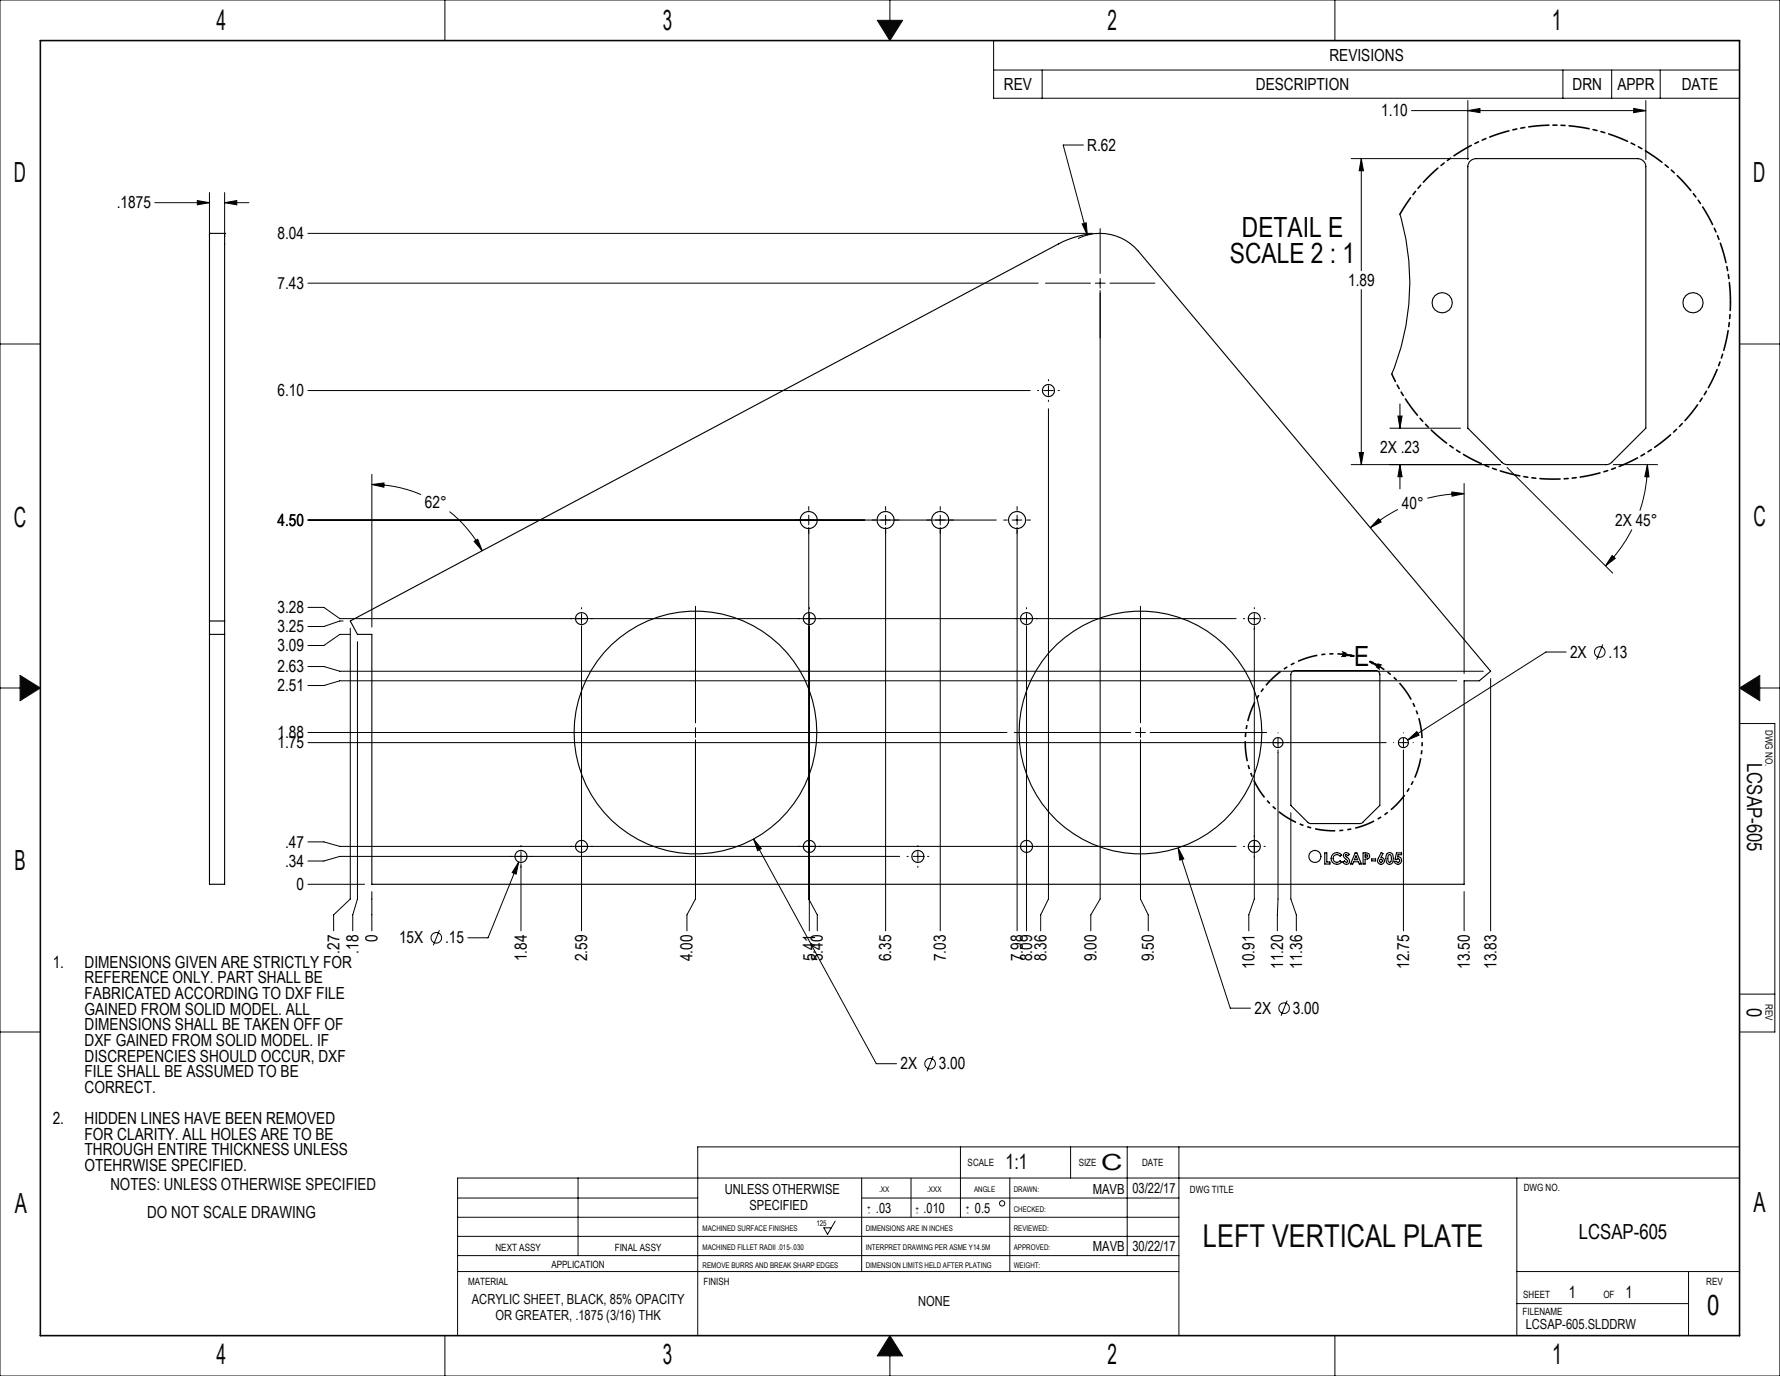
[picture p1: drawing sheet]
<svg xmlns="http://www.w3.org/2000/svg" width="559mm" height="432mm" viewBox="0 0 559 432" stroke-linecap="round" stroke-linejoin="round" font-family="sans-serif">
<g fill="none" stroke="#000" stroke-width=".31">
<path d="M270.5 369.7v29.3M286 369.7v12.3M317 369.7v29.3M143.7 399h226.4M262.2 383.2l-2.4 4.1-1.2-2h2.4"/>
<circle cx="314.6" cy="377.6" r=".82"/>
</g>
<g fill="none" stroke="#0a0605" stroke-width=".31">
<path d="M0 0h558.8v431.8h-558.8zM139.7 0v12.7M275.4 6.4h8l-4 6.3zM279.4 0v6.4M419.1 0v12.7M0 107.9h12.7M546.1 107.9h12.7M0 215.9h6.3M6.3 211.9l6.4 4-6.4 4zM546.1 215.9l6.4-4v8zM552.5 215.9h6.3M546.1 227h11.1v96.9h-11.1"/>
<path d="M546.1 312h11.1M0 323.9h12.7M301.5 359.9v22.1M336.1 359.9v9.8M353.9 359.9v34.1M370.1 359.9v59.2M546.1 359.9h-327.1v59.2M143.7 376h75.3M181.5 369.7v24.3M270.5 376h99.6M476.2 369.7v49.4M546.1 369.7h-402.4v49.4"/>
<path d="M143.7 382h226.4M143.7 394h226.4M143.7 388h226.4M476.2 399h69.9M530.1 399v20.1M139.7 419.1v12.7M279.4 419.1l4 6.4h-8zM419.1 419.1v12.7M476.2 409.1h53.9M279.4 425.5v6.3"/>
</g>
<path d="M12.7 12.7h533.4v406.4h-533.4z" fill="none" stroke="#0a0605" stroke-width=".5"/>
<path d="M275.4 6.4h8l-4 6.3zM546.1 215.9l6.4-4v8zM279.4 419.1l-4 6.4h8zM6.3 211.9v8l6.4-4z" fill-rule="evenodd" fill="#0a0605"/>
<g fill="none" stroke="#000" stroke-width=".31">
<path d="M311.9 12.7h234.2v18.1h-234.2zM311.9 22h234.2M327.2 22v8.8M443.1 34.7h73.6M460.8 34.7l3.8-.7v1.3zM460.8 31.5v18.6M490.6 22v8.8M506 22v8.8M512.9 34l3.8 .7-3.8 .6zM516.7 31.5v18.6M521.2 22v8.8M340.1 45.5h-6.3l7.5 28.3"/>
<path d="M424.2 49.8h36.8M427.4 49.8l.6 3.8h-1.3zM427.4 49.8v35.1M48.6 63.6h17.2M61.9 62.9l3.9 .7-3.9 .7zM65.8 60.4v13.9M70.5 63.6l3.8-.7v1.4zM70.5 60.4v13.9M70.5 63.6h7.6M96.7 73.2h246.2M339.7 70.3l1.3-.4 .3 3.9zM343 73.4l-2.9 .8-1.7 .7"/>
<path d="M345.4 71.7v14.1M96.7 88.9h229.2M328.2 88.9h14.1M343.9 88.9h3M345.4 91.2v190.9l-3 5v5M345.4 87.3v3.1M348.4 88.9h14.1M427.4 90.9v54.9M329.1 119.1v.4M96.7 122.6h226.7M325.7 122.6h.4M327.6 122.6h3.1"/>
<path d="M329.1 128.3v153.8l-2.4 5v5M329.1 121v3.1M329.1 125.6v.4M332.2 122.6h.4M436.3 134.4h22.2M438.9 130.6h1.3l-.7 3.8zM439.5 126.8v7.6M116.7 152l3.8-.4v1.3zM116.7 152a38.8 38.8 0 0 1 15.5 3.2M116.7 148.9v47.9M253.9 159v1.2M278 159v1.2"/>
<path d="M295.2 159v1.2M319.3 159v1.2M424.2 145.8h46.8M426.7 142h1.3l-.6 3.8zM438.9 159.9l-4.6 2.6-4.1 3.1M439.5 145.8l.7 3.8h-1.3zM439.5 145.8v7.6M455.8 154.4l3.8 .5-3.7 .8zM459.6 154.9l-5.8 .4-5.7 1.1M459.6 151.7v59.6M473.1 146.7l33.2 33.1M506.5 145.8h13.8"/>
<path d="M517.2 145.8l.5 3.8h-1.3zM517.2 145.8l-.1 2.9-.6 4.9-1.7 6.6M96.7 163.2h216.1M141.1 160.5a39.8 39.8 0 0 1 10.3 12.3M148.8 169.9l1.2-.7 1.4 3.6zM253.9 165.5v116.6l2.7 5v5M253.9 161.7v3M278 165.5v126.6M278 161.7v3M295.2 165.5v126.6M295.2 161.7v3M315.1 163.2h1.1"/>
<path d="M317.7 163.2h3.1M319.3 165.5v126.6M319.3 161.7v3M322.3 163.2h1.2M432.8 162.8l.8 1-3.4 1.8zM506.1 174.3l1 .9-3.1 2.4zM512.3 166.2l-3.7 6-4.6 5.4M96.7 190.6h5l5 3.5h281.4M107.7 194.9h-1l-5 1.7h-5M109.9 199.1h-3.2l-5 3.5h-5M110 197.1v85l-5.3 5v5M182.6 196.4v95.7"/>
<path d="M182.6 190.7v.4M182.6 192.6v3.1M218.3 190.3v36.5M254.1 196.4v95.7M254.1 190.7v.4M254.1 192.6v3.1M322.3 196.4v95.7M322.3 190.7v.4M322.3 192.6v3.1M358 190.3v36.5M390.3 194.1h.4M392.3 194.1h3"/>
<path d="M393.8 196.4v85.7l-1.8 5v5M393.8 190.7v.4M393.8 192.6v3.1M396.8 194.1h.4M96.7 209.2h5l5 1.4h359M112.2 201.4v80.7l-1.5 5v5M457.3 213.6h-350.6l-5 1.5h-5M468 212.9v79.2M491.7 204.6h-6.4l-43.4 27.6M503.2 202.2l-1.9 4.8M96.7 229.9h219.4M96.7 233h338.5"/>
<path d="M218.3 232.2v49.9l-2.6 5v5M218.3 228.4v3M318.4 229.9h36.6M356.5 229.9h3.1M358 232.2v49.9l2.5 5v5M358 228.4v3M361.1 229.9h36.6M401.2 235.3v46.8l-.2 10M401.2 229.9v.1M401.2 231.5v3.1M437.4 233h.1M439 233h3.1"/>
<path d="M440.6 235.3v56.8M440.6 229.9v.1M440.6 231.5v3.1M441.9 232.2l2.9-2.6 .7 1.1zM443.6 233h.1M405.2 255v27.1l1.8 5v5M96.7 264.2h5l5 1.4h281.4M96.7 277.5h17.7M116.7 279.8v12.3M162.8 270.5l-.8 3.8-1.2-.5zM162.8 270.5l-9.6 23.8h-6.3M163.5 271v21.1"/>
<path d="M163.5 265.3v.4M163.5 267.2v3.1M236.6 263.3l2.4 3-1.2 .6zM236.6 263.3l38.5 70.5h6.3M282.4 268.7h-175.7l-5 1.5h-5M284.7 268.7h.4M286.6 268.7h3.1M288.1 265.3v.4M288.1 267.2v3.1M288.1 271.8v.4M291.2 268.7h.4M369.9 266.1l1.8 3.4-1.3 .4z"/>
<path d="M369.9 266.1l16.3 50.3h6.4M390.3 265.6h.4M392.3 265.6h3M396.8 265.6h.4M459.6 279.8v12.3M137.9 291.9l-1.9 4.8M404.1 314l-1.9 4.7M292.9 331.4l-1.9 4.8"/>
<circle cx="502.2" cy="204.6" r="1.66"/>
<circle cx="137" cy="294.3" r="1.67"/>
<circle cx="403.1" cy="316.4" r="1.66"/>
<circle cx="292" cy="333.8" r="1.67"/>
</g>
<path d="M425.1 205.9a27.8 27.8 0 0 0-33.5 33.3 27.8 27.8 0 0 0 44.8 15.1 27.8 27.8 0 0 0-6.5-46.8" fill="none" stroke="#000" stroke-width=".5" stroke-dasharray="6.3 1.3 1.3 1.3 1.3 1.3" stroke-dashoffset="1" stroke-linecap="butt"/>
<path d="M425.1 205.9h-3.8l.2-1.3 3.6 1.3M429.9 207.5l3.7 1.2-.6 1.2-3.1-2.4" fill="none" stroke="#000" stroke-width=".5" stroke-dasharray="6.3 1.3 1.3 1.3 1.3 1.3" stroke-dashoffset="5" stroke-linecap="butt"/>
<g fill="#000">
<path d="M421.5 204.6l3.6 1.3h-3.8zM429.9 207.5l3.7 1.2-.6 1.2z"/>
<path d="M236.6 263.3l1.2 3.6 1.2-.6zM148.8 169.9l1.2-.7 1.4 3.6zM116.7 152l3.8-.4v1.3zM455.8 154.4l3.8 .5-3.7 .8zM432.8 162.8l.8 1-3.4 1.8zM339.7 70.3l1.6 3.5-.3-3.9zM369.9 266.1l.5 3.8 1.3-.4zM441.9 232.2l3.6-1.5-.7-1.1zM162.8 270.5l-2 3.3 1.2 .5zM61.9 62.9l3.9 .7-3.9 .7zM70.5 63.6l3.8-.7v1.4zM427.4 49.8l.6 3.8h-1.3zM426.7 142h1.3l-.6 3.8zM460.8 34.7l3.8-.7v1.3zM512.9 34l3.8 .7-3.8 .6zM506.1 174.3l1 .9-3.1 2.4zM517.2 145.8l.5 3.8h-1.3zM438.9 130.6h1.3l-.7 3.8zM439.5 145.8l.7 3.8h-1.3z"/>
</g>
<g fill="none" stroke="#000" stroke-width=".35">
<path d="M461.5 50.6l.9-.6 .9-.2h50.8a2.59 2.59 0 0 1 2.6 2.5v82.1l-10.9 10.8-1.1 .6h-31.7l-1.3-.6-10.9-10.8v-82.1l.2-.9zM65.8 73.2v204.3h4.7v-204.3M65.8 73.2h.1M65.8 73.2h4.7M70.5 73.2h.1M439.5 67.2a75 75 0 0 1-2.6 50.1M65.8 199.1h4.7M65.8 194.9h4.7M110 194.9l222.3-118.3a25.9 25.9 0 0 1 16.4-3 15.9 15.9 0 0 1 8.7 5.2l110.6 131.8-3.6 3h-4.8v63.9h-342.9v-78.4h-4.5zM405.6 210.8l.9-.4h25.4a1.33 1.33 0 0 1 1.3 1.3v41l-5.5 5.5-.6 .2h-15.8l-.6-.2-5.5-5.5v-41zM415.9 267.7h.6v2.8h1v.6h-1.6zM418.5 268a1.91 1.91 0 0 1 2.7 .3l-.5 .4a1.22 1.22 0 0 0-1.8-.2 1.22 1.22 0 0 0 0 1.8 1.22 1.22 0 0 0 1.8-.2l.5 .5a1.88 1.88 0 0 1-2.8 .1 1.88 1.88 0 0 1 .1-2.7z"/>
<path d="M422.1 267.8l.8-.2 .7 .5-.4 .4-.6-.3-.2 .3a2.61 2.61 0 0 1 1.2 2.2 1.18 1.18 0 0 1-2.1-.2l.6-.3 .2 .3a.4 .4 0 0 0 .7 0 .4 .4 0 0 0-.1-.6l-.9-.8a.87 .87 0 0 1 .1-1.3zM425.4 267.7h.6l1.4 3.4h-.7l-.2-.7h-1.6l-.2 .7h-.7zM425.7 268.6l.5 1.2h-1zM427.9 267.7a1.53 1.53 0 0 1 2.1 .9l-.5 .9-.9 .1v1.5h-.7zM428.6 268.3h.6l.1 .5-.7 .2zM430.6 269.6h1.2v.6h-1.2zM433.6 267.5l.6 .3-.6 1.2a1.1 1.1 0 0 1 .9 1.5 1.1 1.1 0 0 1-1.6 .5 1.1 1.1 0 0 1-.2-1.7zM435.3 268a1.09 1.09 0 0 1 1.9 .2 2.26 2.26 0 0 1-.4 2.9h-1.2a2.29 2.29 0 0 1-.3-3.1zM435.9 268.3l.3-.1a1.59 1.59 0 0 1 0 2.4h-.1a1.72 1.72 0 0 1-.2-2.3zM438.4 267.7h1.6v.5h-1.1l-.2 .7a1.17 1.17 0 0 1 1.3 1 1.17 1.17 0 0 1-1 1.3 1.17 1.17 0 0 1-1.3-.9h.7a.53 .53 0 0 0 .8 .2 .53 .53 0 0 0 .1-.8 .53 .53 0 0 0-.8 0l-.5-.1z"/>
<circle cx="452.7" cy="95" r="3.2"/>
<circle cx="531.5" cy="95" r="3.2"/>
<circle cx="329.1" cy="122.5" r="1.9"/>
<circle cx="253.9" cy="163.2" r="2.7"/>
<circle cx="278" cy="163.2" r="2.7"/>
<circle cx="295.2" cy="163.2" r="2.7"/>
<circle cx="319.3" cy="163.2" r="2.7"/>
<circle cx="182.6" cy="194.1" r="1.9"/>
<circle cx="254.1" cy="194.1" r="1.9"/>
<circle cx="322.3" cy="194.1" r="1.9"/>
<circle cx="393.8" cy="194.1" r="1.9"/>
<circle cx="218.3" cy="229.9" r="38.1"/>
<circle cx="358" cy="229.9" r="38.1"/>
<circle cx="401.2" cy="233" r="1.6"/>
<circle cx="440.6" cy="233" r="1.6"/>
<circle cx="163.5" cy="268.8" r="1.9"/>
<circle cx="182.6" cy="265.6" r="1.9"/>
<circle cx="254.1" cy="265.6" r="1.9"/>
<circle cx="288.2" cy="268.8" r="1.9"/>
<circle cx="322.3" cy="265.6" r="1.9"/>
<circle cx="393.8" cy="265.6" r="1.9"/>
<circle cx="412.8" cy="268.8" r="1.9"/>
<circle cx="433.5" cy="270.1" r=".47"/>
</g>
<path d="M543.2 94.8l-.2-4.6-.5-4.4-.9-4.6-1.3-4.2-1.7-4.3-1.9-4-2.3-4-2.6-3.6-2.8-3.4-3.2-3.4-3.6-3-3.7-2.7-4-2.4-3.9-2-4.1-1.7-4.4-1.3-4.6-1.1-4.4-.6-4.6-.2-4.4 .1-4.6 .5-4.6 .9-4.2 1.1-4.4 1.6-4.2 2-3.8 2.2-3.7 2.5-3.6 2.9-3.3 3.2-3 3.3-2.8 3.7-2.4 3.9" fill="none" stroke="#000" stroke-width=".5" stroke-dasharray="6.3 1.3 1.3 1.3 1.3 1.3" stroke-dashoffset=".2"/>
<path d="M436.9 117.3l2.2 4.4 2.4 3.9 2.7 3.8 3.2 3.6 3.5 3.4 3.6 2.9 3.8 2.6 4.2 2.4 4.2 1.9 4.6 1.7 4.5 1.2 4.8 .8 4.6 .4h4.6l4.6-.4 4.8-.8 4.7-1.2 4.4-1.5 4.4-2 4.1-2.3 3.8-2.5 3.6-2.9 3.4-3.2 3.2-3.7 2.9-3.9 2.4-3.9 2.1-4.1 1.8-4.5 1.5-4.7 .9-4.5 .6-4.6 .2-4.8" fill="none" stroke="#000" stroke-width=".5" stroke-dasharray="6.3 1.3 1.3 1.3 1.3 1.3" stroke-dashoffset="3.7"/>
<text font-size="9.9" fill="#0a0605" x="377.7" y="391.2">LEFT VERTICAL PLATE</text>
<g font-size="8.7" fill="#0a0605">
<text x="68" y="9.4">4</text>
<text x="208.1" y="9.3">3</text>
<text x="347.7" y="9.3">2</text>
<text x="487.1" y="9.4">1</text>
<text x="4.3" y="57">D</text>
<text x="550.4" y="57.2">D</text>
<text x="4.3" y="165.3">C</text>
<text x="550.5" y="165.1">C</text>
<text x="4.6" y="273.1">B</text>
<text x="4.6" y="380.6">A</text>
<text x="550.5" y="380.4">A</text>
<text x="536" y="412.8">0</text>
<text x="67.9" y="428">4</text>
<text x="208.1" y="428">3</text>
<text x="487.3" y="428.1">1</text>
</g>
<g font-size="8.7">
<text x="389.9" y="74.3">DETAIL E</text>
<text x="386.1" y="82.5">SCALE 2 : 1</text>
<text x="425.1" y="208.9">E</text>
<text x="347.7" y="428.1">2</text>
</g>
<text font-size="7" fill="#0a0605" x="345.7" y="367.2">C</text>
<g font-size="6.5" fill="#0a0605">
<text x="548.5" y="239.5" transform="rotate(90 548.5 239.5)">LCSAP-605</text>
<text x="548.4" y="316.4" transform="rotate(90 548.4 316.4)">0</text>
<text x="315.7" y="366.7">1:1</text>
</g>
<text font-size="6.5" x="495.7" y="388.9">LCSAP-605</text>
<g font-size="5.2">
<text x="417.3" y="19.1">REVISIONS</text>
<text x="315.1" y="28.1">REV</text>
<text x="394.3" y="28.1">DESCRIPTION</text>
<text x="493.7" y="28.1">DRN</text>
<text x="507.7" y="28.1">APPR</text>
<text x="527.9" y="28.1">DATE</text>
<text x="433.6" y="36.5">1.10</text>
<text x="341.3" y="47.3">R.62</text>
<text x="36.6" y="65.4">.1875</text>
<text x="87.1" y="75">8.04</text>
<text x="423.2" y="89.7">1.89</text>
<text x="87.1" y="90.6">7.43</text>
<text x="87.1" y="124.3">6.10</text>
<text x="433.3" y="142.1">2X .23</text>
<text x="133.4" y="159.3">62°</text>
<text x="440.1" y="159.6">40°</text>
<text x="87.1" y="165">4.50</text>
<text x="507" y="164.9">2X 45°</text>
<text x="87.1" y="192.4">3.28</text>
<text x="87.1" y="198.4">3.25</text>
<text x="87.1" y="204.3">3.09</text>
<text x="492.9" y="206.4">2X</text>
<text x="505" y="206.4">.13</text>
<text x="87.1" y="210.9">2.63</text>
<text x="87.1" y="216.9">2.51</text>
<text x="87.1" y="231.6">1.88</text>
<text x="87.1" y="234.8">1.75</text>
<text x="89.5" y="266">.47</text>
<text x="89.5" y="271.9">.34</text>
<text x="93.1" y="279.3">0</text>
<text x="106.6" y="299.3" transform="rotate(-90 106.6 299.3)">.27</text>
<text x="112.5" y="299.3" transform="rotate(-90 112.5 299.3)">.18</text>
<text x="118.5" y="295.7" transform="rotate(-90 118.5 295.7)">0</text>
<text x="125.3" y="296.1">15X</text>
<text x="139.7" y="296.1">.15</text>
<text x="16.5" y="303.7">1.</text>
<text x="26.5" y="303.7">DIMENSIONS GIVEN ARE STRICTLY FOR</text>
<text x="165.4" y="301.6" transform="rotate(-90 165.4 301.6)">1.84</text>
<text x="184.4" y="301.6" transform="rotate(-90 184.4 301.6)">2.59</text>
<text x="217.5" y="301.6" transform="rotate(-90 217.5 301.6)">4.00</text>
<text x="255.9" y="301.6" transform="rotate(-90 255.9 301.6)">5.41</text>
<text x="258.4" y="301.6" transform="rotate(-90 258.4 301.6)">5.40</text>
<text x="279.8" y="301.6" transform="rotate(-90 279.8 301.6)">6.35</text>
<text x="297" y="301.6" transform="rotate(-90 297 301.6)">7.03</text>
<text x="321.1" y="301.6" transform="rotate(-90 321.1 301.6)">7.98</text>
<text x="324.1" y="301.6" transform="rotate(-90 324.1 301.6)">8.09</text>
<text x="328.5" y="301.6" transform="rotate(-90 328.5 301.6)">8.36</text>
<text x="344.3" y="301.6" transform="rotate(-90 344.3 301.6)">9.00</text>
<text x="362.3" y="301.6" transform="rotate(-90 362.3 301.6)">9.50</text>
<text x="393.8" y="304" transform="rotate(-90 393.8 304)">10.91</text>
<text x="402.8" y="304" transform="rotate(-90 402.8 304)">11.20</text>
<text x="408.8" y="304" transform="rotate(-90 408.8 304)">11.36</text>
<text x="442.4" y="304" transform="rotate(-90 442.4 304)">12.75</text>
<text x="461.4" y="304" transform="rotate(-90 461.4 304)">13.50</text>
<text x="469.8" y="304" transform="rotate(-90 469.8 304)">13.83</text>
<text x="26.5" y="308.6">REFERENCE ONLY. PART SHALL BE</text>
<text x="26.5" y="313.5">FABRICATED ACCORDING TO DXF FILE</text>
<text x="26.5" y="318.4">GAINED FROM SOLID MODEL. ALL</text>
<text x="26.5" y="323.3">DIMENSIONS SHALL BE TAKEN OFF OF</text>
<text x="393.8" y="318.1">2X</text>
<text x="405.9" y="318.1">3.00</text>
<text x="26.5" y="328.2">DXF GAINED FROM SOLID MODEL. IF</text>
<text x="26.5" y="333.1">DISCREPENCIES SHOULD OCCUR, DXF</text>
<text x="282.7" y="335.6">2X</text>
<text x="294.7" y="335.6">3.00</text>
<text x="26.5" y="338">FILE SHALL BE ASSUMED TO BE</text>
<text x="26.5" y="343">CORRECT.</text>
<text x="16.5" y="352.8">2.</text>
<text x="26.5" y="352.8">HIDDEN LINES HAVE BEEN REMOVED</text>
<text x="26.5" y="357.7">FOR CLARITY. ALL HOLES ARE TO BE</text>
<text x="26.5" y="362.6">THROUGH ENTIRE THICKNESS UNLESS</text>
<text x="26.5" y="367.5">OTEHRWISE SPECIFIED.</text>
<text x="492.5" y="407.3">1</text>
<text x="510.3" y="407.3">1</text>
</g>
<g font-size="5.2" fill="#0a0605">
<text x="34.6" y="373.4">NOTES: UNLESS OTHERWISE SPECIFIED</text>
<text x="46.2" y="382.3">DO NOT SCALE DRAWING</text>
</g>
<g font-size="4.4">
<text x="227.5" y="374.8">UNLESS OTHERWISE</text>
<text x="343" y="374.6">MAVB</text>
<text x="235.3" y="379.6">SPECIFIED</text>
<text x="275" y="380.5">.03</text>
<text x="290" y="380.5">.010</text>
<text x="306.1" y="380.6">0.5</text>
<text x="343.1" y="392.5">MAVB</text>
</g>
<g font-size="4.4" fill="#0a0605">
<text x="355.5" y="374.5">03/22/17</text>
<text x="355.5" y="392.6">30/22/17</text>
<text x="148.1" y="409.1">ACRYLIC SHEET, BLACK, 85% OPACITY</text>
<text x="288.3" y="409.9">NONE</text>
<text x="155.6" y="414.2">OR GREATER, .1875 (3/16) THK</text>
<text x="479" y="417">LCSAP-605.SLDDRW</text>
</g>
<g font-size="3.1">
<text x="554.2" y="229.1" transform="rotate(90 554.2 229.1)">DWG NO.</text>
<text x="554.2" y="315.1" transform="rotate(90 554.2 315.1)">REV</text>
<text x="358.5" y="366">DATE</text>
<text x="373.6" y="374.5">DWG TITLE</text>
<text x="478.4" y="373.7">DWG NO.</text>
<text x="155.5" y="392.4">NEXT ASSY</text>
<text x="193" y="392.4">FINAL ASSY</text>
<text x="173.2" y="398">APPLICATION</text>
<text x="146.9" y="403.1">MATERIAL</text>
<text x="220.9" y="403.2">FINISH</text>
<text x="478.2" y="407.4">SHEET</text>
<text x="503.4" y="407.4">OF</text>
<text x="535.6" y="403.2">REV</text>
<text x="478" y="412.6">FILENAME</text>
</g>
<g font-size="3.1" fill="#0a0605">
<text x="303.8" y="365.9">SCALE</text>
<text x="338.7" y="365.9">SIZE</text>
</g>
<g font-size="2.4">
<text x="276" y="374.1">.XX</text>
<text x="291.1" y="374.1">.XXX</text>
<text x="305.8" y="374.1">ANGLE</text>
<text x="318.3" y="374.1">DRAWN:</text>
<text x="272.2" y="379.8">+</text>
<text x="272.5" y="381.2">-</text>
<text x="287.4" y="380">+</text>
<text x="287.7" y="381.4">-</text>
<text x="303.2" y="379.8">+</text>
<text x="303.5" y="381.2">-</text>
<text x="318.3" y="380.2">CHECKED:</text>
<text x="220.5" y="386.2">MACHINED SURFACE FINISHES</text>
<text x="256.3" y="384.7">125</text>
<text x="271.8" y="386.2">DIMENSIONS ARE IN INCHES</text>
<text x="318.3" y="386.2">REVIEWED:</text>
<text x="220.5" y="392.3">MACHINED FILLET RADII .015-.030</text>
<text x="271.8" y="392.3">INTERPRET DRAWING PER ASME Y14.5M</text>
<text x="318.3" y="392.3">APPROVED:</text>
<text x="220.5" y="397.8">REMOVE BURRS AND BREAK SHARP EDGES</text>
<text x="271.8" y="397.8">DIMENSION LIMITS HELD AFTER PLATING</text>
<text x="318.3" y="398">WEIGHT:</text>
</g>
</svg>
